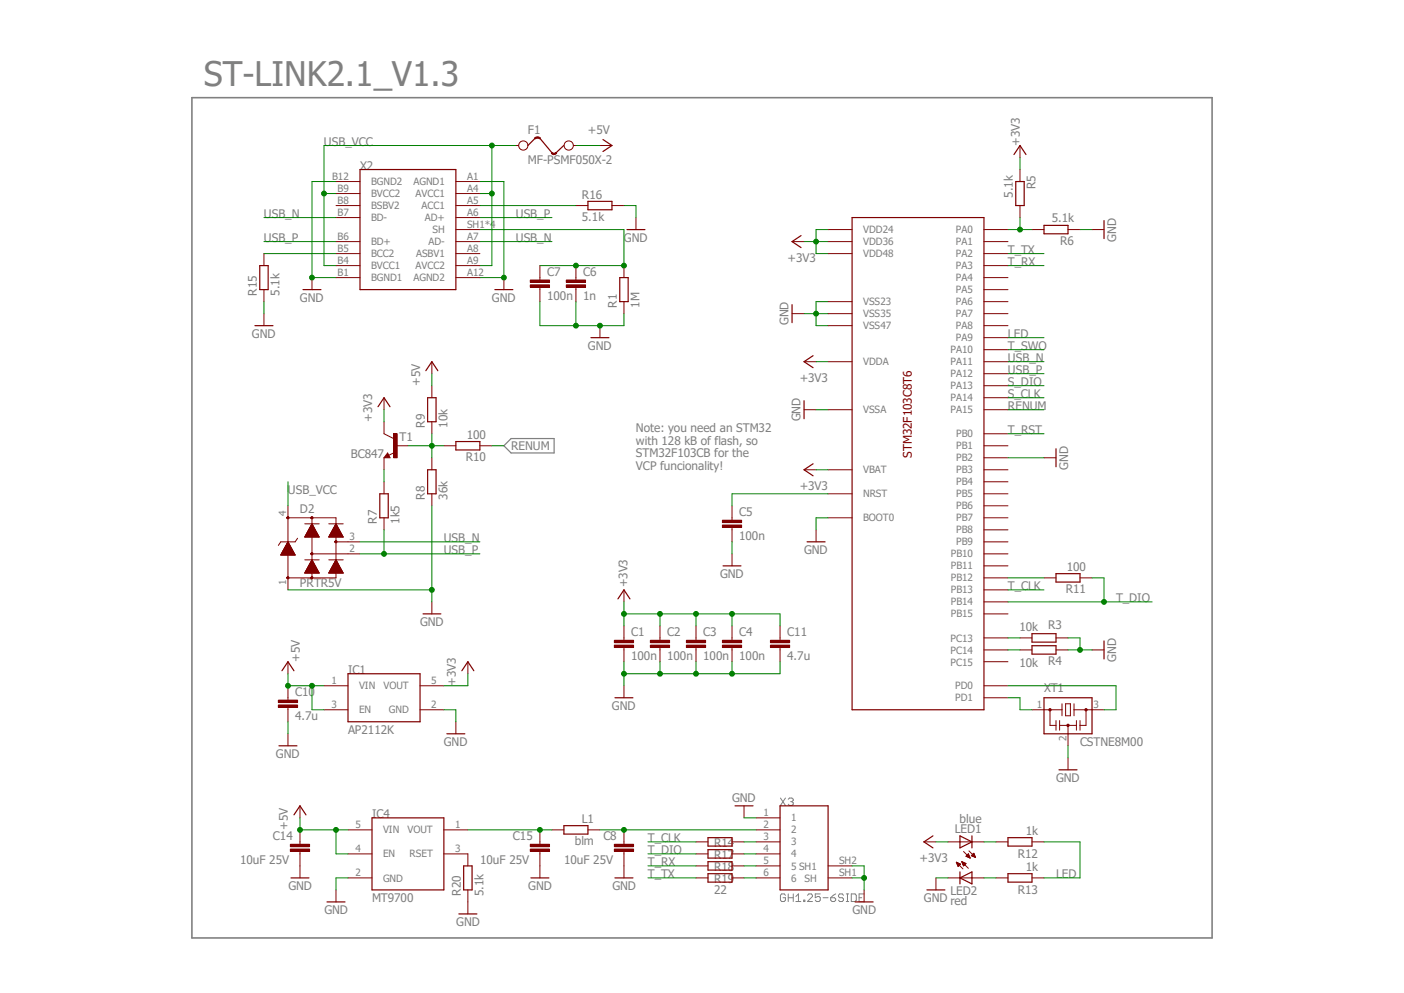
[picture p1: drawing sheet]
<svg xmlns="http://www.w3.org/2000/svg" width="297mm" height="210mm" viewBox="0 0 297 210" stroke-linecap="round" stroke-linejoin="round" font-family="sans-serif">
<path d="M40.6 20.7h215.8v177.7h-215.8z" fill="none" stroke="#808080" stroke-width=".34"/>
<g fill="none" stroke="#808080" stroke-width=".21">
<path d="M165.1 168.8l1.1 1.5M166.2 168.8l-1.1 1.5M166.8 169l.2-.2h.5l.3 .2v.3l-.3 .2M167.3 169.5h.2M167.5 169.5l.3 .3v.3l-.3 .2h-.5l-.2-.2M166.2 189.4l-.3-.3h-.5l-.3 .3v1l.3 .3h.5l.3-.3v-.5h-.5M166.8 189.9h1M166.8 189.1v1.6M167.8 189.1v1.6M168.4 190.7h1M168.4 189.6l.5-.5v1.6M170 190.4h.3v.3h-.3z"/>
<path d="M170.8 189.4l.3-.3h.5l.3 .3v.2l-1.1 1.1h1.1M173.5 189.1h-1v.8l.5-.3h.3l.2 .3v.5l-.2 .3h-.6l-.2-.3M174.1 189.9h1.1M175.7 189.9h.8l.3 .2v.3l-.3 .3h-.5l-.3-.3zM176.8 189.1l-1.1 .8M178.4 189.4l-.2-.3h-.6l-.2 .3v.2l.2 .3h.6l.2 .2v.3l-.2 .3h-.6l-.2-.3M179 189.1h.5M179 190.7h.5M179.3 189.1v1.6M180.1 189.1h.8l.2 .3v1l-.2 .3h-.8zM181.7 189.9h.6M182.8 189.1h-1.1v1.6h1.1"/>
</g>
<path d="M106.6 94.3l1.5-1.5h9.1v3h-9.1z" fill="none" stroke="#808080" stroke-width=".25"/>
<g fill="none" stroke="#800000" stroke-width=".21">
<path d="M175.2 48.6h5.1M175.2 51.1h5.1M175.2 53.6h5.1M208.2 48.6h5M208.2 51.1h5M208.2 53.6h5M208.2 56.2h5M208.2 58.7h5M175.2 63.8h5.1M175.2 66.3h5.1M175.2 68.9h5.1M175.2 76.5h5.1"/>
<path d="M208.2 61.3h5M208.2 63.8h5M208.2 66.3h5M208.2 68.9h5M208.2 71.4h5M208.2 74h5M208.2 76.5h5M208.2 79h5M175.2 86.7h5.1M175.2 99.4h5.1M208.2 81.6h5M208.2 84.1h5"/>
<path d="M208.2 86.7h5M208.2 91.7h5M208.2 94.3h5M208.2 96.8h5M208.2 99.4h5M175.2 104.4h5.1M175.2 109.5h5.1M208.2 101.9h5M208.2 104.4h5M208.2 107h5M208.2 109.5h5M208.2 112.1h5"/>
<path d="M208.2 114.6h5M208.2 117.1h5M208.2 119.7h5M132 134.9v.5M132 136.9v.6M208.2 122.2h5M208.2 124.8h5M208.2 127.3h5M208.2 129.8h5M208.2 134.9h5M208.2 137.5h5M208.2 140h5"/>
<path d="M208.2 145h5M208.2 147.6h5"/>
</g>
<path d="M180.3 46h27.9v104.1h-27.9z" fill="none" stroke="#800000" stroke-width=".25"/>
<path d="M130 136.4h4v.5h-4z" fill-rule="evenodd" fill="#800000"/>
<path d="M130 136.4h4v.5h-4z" fill="none" stroke="#800000" stroke-width=".21"/>
<path d="M130 135.4h4v.5h-4z" fill-rule="evenodd" fill="#800000"/>
<path d="M167.6 51.1h2.5M167.6 66.3h2.5M170.1 76.5h2.5M170.1 86.7h2.5M170.1 99.4h2.5M130 135.4h4v.5h-4zM132 132.4v2.5M132 137.5v2.5M139.6 134.9v.5M139.6 136.9v.6" fill="none" stroke="#800000" stroke-width=".21"/>
<path d="M169.5 49.8l-1.9 1.3 1.9 1.3M167.6 64.4v3.8M172 75.2l-1.9 1.3 1.9 1.3M170.1 84.8v3.8M172 98.1l-1.9 1.3 1.9 1.2" fill="none" stroke="#800000" stroke-width=".25"/>
<path d="M137.6 136.4h4v.5h-4z" fill-rule="evenodd" fill="#800000"/>
<path d="M137.6 136.4h4v.5h-4z" fill="none" stroke="#800000" stroke-width=".21"/>
<path d="M137.6 135.4h4v.5h-4z" fill-rule="evenodd" fill="#800000"/>
<path d="M137.6 135.4h4v.5h-4zM139.6 132.4v2.5M139.6 137.5v2.5M147.2 134.9v.5M147.2 136.9v.6" fill="none" stroke="#800000" stroke-width=".21"/>
<path d="M145.2 136.4h4.1v.5h-4.1z" fill-rule="evenodd" fill="#800000"/>
<path d="M145.2 136.4h4.1v.5h-4.1z" fill="none" stroke="#800000" stroke-width=".21"/>
<path d="M145.2 135.4h4.1v.5h-4.1z" fill-rule="evenodd" fill="#800000"/>
<path d="M145.2 135.4h4.1v.5h-4.1zM147.2 132.4v2.5M147.2 137.5v2.5M154.9 134.9v.5M154.9 136.9v.6" fill="none" stroke="#800000" stroke-width=".21"/>
<path d="M152.8 136.4h4.1v.5h-4.1z" fill-rule="evenodd" fill="#800000"/>
<path d="M152.8 136.4h4.1v.5h-4.1z" fill="none" stroke="#800000" stroke-width=".21"/>
<path d="M152.8 135.4h4.1v.5h-4.1z" fill-rule="evenodd" fill="#800000"/>
<path d="M220.9 96.8h2.5M154.9 109.5v.5M154.9 111.5v.6M172.6 112.1v2.5M132 124.8v2.5M152.8 135.4h4.1v.5h-4.1zM154.9 132.4v2.5M154.9 137.5v2.5M132 145v2.6" fill="none" stroke="#800000" stroke-width=".21"/>
<path d="M223.4 94.9v3.8M170.7 114.6h3.8M130.7 126.7l1.3-1.9 1.3 1.9M130.1 147.6h3.8" fill="none" stroke="#800000" stroke-width=".25"/>
<path d="M152.8 111h4.1v.5h-4.1z" fill-rule="evenodd" fill="#800000"/>
<path d="M152.8 111h4.1v.5h-4.1z" fill="none" stroke="#800000" stroke-width=".21"/>
<path d="M152.8 110h4.1v.5h-4.1z" fill-rule="evenodd" fill="#800000"/>
<g fill="none" stroke="#800000" stroke-width=".21">
<path d="M126.9 30.8h2.6M215.8 35.9v2.5M215.8 43.5v2.5M218.3 48.6h2.6M225.9 48.6h2.6M231 48.6h2.6M81.2 91.7l2.1 1.1M82 95.8l.5 1h-1.3zM83.4 95.7l-1.2 .6M152.8 110h4.1v.5h-4.1zM154.9 107v2.5M154.9 112.1v2.5"/>
<path d="M154.9 117.1v2.6M215.8 134.9h2.5M215.8 137.5h2.5M223.4 134.9h2.5M223.4 137.5h2.5M231 137.5h2.6"/>
</g>
<path d="M127.6 29.5l1.9 1.3-1.9 1.2M214.9 38.4h1.8v5.1h-1.8zM220.9 47.7h5v1.7h-5zM233.6 46.7v3.8M82 96.3l-.1 .3h.4l-.3-.5-.5 .6h.8M153 119.7h3.8M218.3 134h5.1v1.8h-5.1zM218.3 136.6h5.1v1.7h-5.1zM233.6 135.6v3.8" fill="none" stroke="#800000" stroke-width=".25"/>
<path d="M83.3 91.7h.7v5.1h-.7z" fill-rule="evenodd" fill="#800000"/>
<g fill="none" stroke="#800000" stroke-width=".21">
<path d="M91.4 76.5v2.5M81.2 84.1v2.6M81.2 89.2v2.5M81.2 96.8v2.6M83.3 91.7h.7v5.1h-.7zM83.8 94.3h2.5M91.4 81.6v2.5M91.4 89.2v2.5M91.4 96.8v2.6M93.9 94.3h2.5M101.5 94.3h2.6M81.2 101.9v2.5"/>
<path d="M81.2 109.5v2.6M91.4 104.4v2.6M91.4 127.3v2.5"/>
</g>
<path d="M113.2 29.3l-1.5 1.5M114.2 29.3l2.6 3M119.3 30.8l-1.7 1.5M90.1 78.4l1.3-1.9 1.2 1.9M80 86l1.2-1.9 1.3 1.9M90.5 99.4h1.7v5h-1.7zM90.5 84.1h1.7v5.1h-1.7zM96.4 93.4h5.1v1.8h-5.1zM80.3 104.4h1.8v5.1h-1.8zM89.5 129.8h3.8" fill="none" stroke="#800000" stroke-width=".25"/>
<path d="M113.1 29.2l.6-.2v.2l-.5 .2z" fill-rule="evenodd" fill="#800000"/>
<path d="M113.1 29.2l.6-.2v.2l-.5 .2z" fill="none" stroke="#800000" stroke-width=".21"/>
<path d="M113.7 29l.6 .2-.1 .2-.5-.2z" fill-rule="evenodd" fill="#800000"/>
<path d="M113.7 29l.6 .2-.1 .2-.5-.2z" fill="none" stroke="#800000" stroke-width=".21"/>
<path d="M117.2 32.4l.4-.2 .2 .1-.5 .4h-.1z" fill-rule="evenodd" fill="#800000"/>
<path d="M117.2 32.4l.4-.2 .2 .1-.5 .4h-.1z" fill="none" stroke="#800000" stroke-width=".21"/>
<path d="M116.6 32.3h.2l.4 .1v.3l-.3-.1z" fill-rule="evenodd" fill="#800000"/>
<g fill="none" stroke="#800000" stroke-width=".21">
<path d="M109.1 30.8h.6M116.6 32.3h.2l.4 .1v.3l-.3-.1zM121.3 30.8h.5M215.8 30.8v2.5M220.9 122.2h2.5M228.5 122.2h2.5M195.5 178.1h2.5M210.7 178.1h2.5M218.3 178.1h2.6M198 185.7v2.5M210.7 185.7h2.5M218.3 185.7h2.6"/>
<circle cx="110.7" cy="30.8" r=".98"/>
<circle cx="120.3" cy="30.8" r=".98"/>
</g>
<path d="M214.5 32.7l1.3-1.9 1.2 1.9M223.4 121.3h5.1v1.8h-5.1zM197.4 176.8l-1.9 1.3 1.9 1.2M213.2 177.2h5.1v1.7h-5.1zM196.1 188.2h3.8M213.2 184.8h5.1v1.8h-5.1z" fill="none" stroke="#800000" stroke-width=".25"/>
<path d="M65.9 117l.3 .1-.2 .2z" fill-rule="evenodd" fill="#800000"/>
<path d="M65.9 117l.3 .1-.2 .2z" fill="none" stroke="#800000" stroke-width=".21"/>
<path d="M71 114.5l.2 .1-.1 .2z" fill-rule="evenodd" fill="#800000"/>
<path d="M71 114.5l.2 .1-.1 .2z" fill="none" stroke="#800000" stroke-width=".21"/>
<path d="M65.9 122.1l.3 .1-.2 .2z" fill-rule="evenodd" fill="#800000"/>
<path d="M65.9 122.1l.3 .1-.2 .2z" fill="none" stroke="#800000" stroke-width=".21"/>
<path d="M65.9 109.4h.2v.2h-.2l-.1-.1h.2h-.2z" fill-rule="evenodd" fill="#800000"/>
<path d="M65.9 109.4h.2v.2h-.2l-.1-.1h.2h-.2z" fill="none" stroke="#800000" stroke-width=".21"/>
<path d="M65.8 122h.4v.4h-.4l-.1-.2 .4-.1v.2h-.2l-.2-.1z" fill-rule="evenodd" fill="#800000"/>
<path d="M65.8 122h.4v.4h-.4l-.1-.2 .4-.1v.2h-.2l-.2-.1z" fill="none" stroke="#800000" stroke-width=".21"/>
<path d="M70.9 114.4h.3v.4h-.3l-.1-.2 .4-.1v.2h-.2l-.2-.1z" fill-rule="evenodd" fill="#800000"/>
<path d="M70.9 114.4h.3v.4h-.3l-.1-.2 .4-.1v.2h-.2l-.2-.1z" fill="none" stroke="#800000" stroke-width=".21"/>
<path d="M65.8 117h.4v.3h-.4l-.1-.2h.4v.1h-.2l-.2-.1z" fill-rule="evenodd" fill="#800000"/>
<path d="M65.8 117h.4v.3h-.4l-.1-.2h.4v.1h-.2l-.2-.1z" fill="none" stroke="#800000" stroke-width=".21"/>
<path d="M65.8 109.3h.4v.4h-.4l-.1-.2 .4-.1v.2h-.2l-.2-.1z" fill-rule="evenodd" fill="#800000"/>
<path d="M65.8 109.3h.4v.4h-.4l-.1-.2 .4-.1v.2h-.2l-.2-.1z" fill="none" stroke="#800000" stroke-width=".21"/>
<path d="M60.7 122h.4v.4h-.4v-.2l.3-.1v.2h-.2l-.1-.1z" fill-rule="evenodd" fill="#800000"/>
<path d="M60.7 122h.4v.4h-.4v-.2l.3-.1v.2h-.2l-.1-.1z" fill="none" stroke="#800000" stroke-width=".21"/>
<path d="M60.7 109.3h.4v.4h-.4v-.2l.3-.1v.2h-.2l-.1-.1z" fill-rule="evenodd" fill="#800000"/>
<path d="M60.7 109.3h.4v.4h-.4v-.2l.3-.1v.2h-.2l-.1-.1z" fill="none" stroke="#800000" stroke-width=".21"/>
<path d="M60.8 109.4h.2v.2h-.2l-.1-.1h.3h-.3z" fill-rule="evenodd" fill="#800000"/>
<path d="M60.8 109.4h.2v.2h-.2l-.1-.1h.3h-.3z" fill="none" stroke="#800000" stroke-width=".21"/>
<path d="M60.8 122.1h.2v.2h-.2l.2-.1h-.3z" fill-rule="evenodd" fill="#800000"/>
<g fill="none" stroke="#800000" stroke-width=".21">
<path d="M59.4 117.3h3M59.5 117.2h2.8M59.5 117.1h2.8M59.6 117.1h2.7M59.6 117h2.6M59.6 116.9h2.6M59.6 116.9h2.5M59.7 116.8h2.4M59.8 116.7h2.3M59.8 116.6h2.2M59.8 116.5h2.2M59.9 116.5h2"/>
<path d="M59.9 116.4h2M60 116.3h1.8M60 116.2h1.8M60.1 116h1.6M60.2 116h1.5M60.2 115.9h1.4M60.2 115.8h1.4M60.3 115.7h1.2M60.4 115.6h1.1M60.4 115.5h1M60.5 115.4h.8M60.5 115.3h.8"/>
<path d="M60.6 115.2h.7M60.6 115.1h.6M60.7 115h.4M60.7 114.9h.4M60.8 114.8h.2M60.8 114.7h.2M60.9 114.6h.1M60.9 107v17.8M60.9 109.5h10.2v12.7h-10.2M60.9 114.6l1.5 2.8h-3zM62.9 113.8l-.5 .8h-3l-.5 .8M64.5 110.8h3"/>
<path d="M64.5 118.4h3M64.5 113.5h3M64.5 113.5h2.9M64.6 113.4h2.8M64.6 113.3h2.8M64.6 113.2h2.8M64.7 113.2h2.6M64.7 113.1h2.6M64.7 113.1h2.5M64.8 113h2.4M64.9 112.9h2.2M64.9 112.8h2.2"/>
<path d="M64.9 112.7h2.2M64.9 112.7h2.1M65 112.6h2M65.1 112.5h1.8M65.1 112.4h1.8M65.1 112.4h1.7M65.1 120h1.7M65.2 112.2h1.6M65.2 119.8h1.6M65.3 112.1h1.4M65.3 119.7h1.4M65.3 112h1.3"/>
<path d="M65.3 119.6h1.3M65.4 111.9h1.2M65.4 119.5h1.2M65.4 111.8h1.2M65.4 111.8h1.1M65.4 119.4h1.1M65.5 111.7h1M65.5 119.3h1M65.5 111.6h.9M65.5 119.2h.9M65.6 111.5h.8M65.6 119.2h.8"/>
<path d="M65.6 119.1h.8M65.7 111.4h.6M65.7 111.3h.6M65.7 119h.6M65.7 118.9h.6M65.7 111.2h.5M65.7 118.8h.5M65.8 111.2h.4M65.8 118.8h.4M65.8 111.1h.4M65.8 118.7h.4M65.9 111h.2"/>
<path d="M65.9 118.6h.2M65.9 110.9h.1M65.9 118.5h.1M66 110.8h.1M66 118.4h.1M66 117.1h10.2M66 109.5v12.7M66 110.8l1.5 2.8h-3zM66 118.4l1.5 2.8h-3zM69.6 110.8h3M69.6 118.4h3M69.6 113.5h3"/>
<path d="M69.6 113.5h2.9M69.6 113.4h2.9M69.7 113.3h2.7M69.7 113.2h2.7M69.8 113.2h2.6M69.8 113.1h2.5M69.8 113h2.5M69.9 112.9h2.3M70 112.8h2.2M70 112.7h2.1M70.1 112.6h2M70.1 112.5h1.9"/>
<path d="M70.1 112.4h1.9M70.2 112.4h1.7M70.2 120h1.7M70.3 112.2h1.5M70.3 119.8h1.5M70.4 112.1h1.4M70.4 119.7h1.4M70.4 112h1.3M70.4 119.6h1.3M70.4 111.9h1.3M70.4 119.5h1.3M70.5 111.8h1.2"/>
<path d="M70.5 119.5h1.2M70.5 111.8h1.1M70.5 111.7h1.1M70.5 119.4h1.1M70.5 119.3h1.1M70.6 111.6h.9M70.6 119.2h.9M70.7 111.5h.8M70.7 119.2h.8M70.7 119.1h.8M70.7 111.4h.7M70.7 111.3h.7"/>
<path d="M70.7 119h.7M70.8 111.3h.5M70.8 118.9h.5M70.8 111.2h.5M70.8 118.8h.5M70.9 111.2h.4M70.9 118.8h.4M70.9 111l.3 .1M70.9 118.7h.3M71 111h.2M71 118.6h.2M71 110.9h.1"/>
<path d="M71 118.5h.1M71 110.8h.1M71 118.4h.1M71.1 114.6h5.1M71.1 110.8l1.5 2.8h-3zM71.1 118.4l1.5 2.8h-3zM60.8 122.1h.2v.2h-.2l.2-.1h-.3zM64.5 121.1h3M64.5 121.1h2.9M64.6 121h2.8M64.6 120.9h2.8M64.7 120.7h2.6"/>
<path d="M64.7 120.7h2.5M64.8 120.6h2.4M64.9 120.5h2.2M64.9 120.4h2.2M64.9 120.3h2.1M65 120.2h2M65.1 120.1h1.8M69.6 121.1h3M69.6 121.1h2.9M69.6 121h2.9M69.7 120.9h2.7M69.8 120.7h2.5"/>
<path d="M69.8 120.6h2.5M69.9 120.5h2.3M70 120.4h2.2M70 120.4h2.1M70 120.3h2.1M70.1 120.2h2M70.1 120.1h1.9"/>
</g>
<circle cx="222.1" cy="150.1" r=".25" fill="#800000"/>
<circle cx="222.1" cy="150.1" r=".25" fill="none" stroke="#800000" stroke-width=".21"/>
<circle cx="229.7" cy="150.1" r=".25" fill="#800000"/>
<circle cx="229.7" cy="150.1" r=".25" fill="none" stroke="#800000" stroke-width=".21"/>
<circle cx="225.9" cy="153.4" r=".25" fill="#800000"/>
<g fill="none" stroke="#800000" stroke-width=".21">
<path d="M121.8 58.7v.5M121.8 60.7v.6M218.3 150.1h6.4M222.1 150.1v3.3h1.3M223.4 152.4v2M224.2 153.4h3.5M224.2 152.4v2M224.7 148.8v2.6M225.4 148.8h1v2.6h-1zM225.9 153.4v4.3M227.2 150.1h6.4M227.2 148.8v2.6"/>
<path d="M227.7 152.4v2M228.5 152.4v2M229.7 150.1v3.3h-1.2M200.5 178.1h7.7M205 180l1.4 1.4M225.9 160.3v2.5M200.5 185.7h7.7M202.3 182.4l1.4 1.4M202.3 182.4h.1M202.3 182.4l.9 .4-.5 .5zM202.4 182.5h.2M202.4 182.5h.3"/>
<path d="M202.4 182.7h.5M202.5 182.8h.7M202.6 182.9h.5M202.6 183h.4M202.6 183.1h.3M202.6 183.2h.2M203.5 182.2l1.4 1.4M203.5 182.2l.8 .4-.5 .5zM203.5 182.3h.1M203.5 182.4h.3M203.6 182.5h.6M203.6 182.5h.4"/>
<path d="M203.6 182.7h.7M203.7 182.8h.6M203.7 182.8h.5M203.8 182.9h.3M203.8 183h.2M203.8 180.1l1.4 1.4M203.8 183.1h.1M204.4 181.1h.7M204.5 181h.5M204.6 180.9h.4M204.6 181.2h.5M204.7 180.8h.2"/>
<path d="M204.8 180.7h.1M204.9 180.6l-.6 .5 .9 .4M204.9 180.6l.3 .9M204.9 181.3h.3M204.9 180.6h.1M205.1 181.4h.1M205.5 181l.5-.5 .4 .9zM205.5 181h.7M205.6 180.9h.6M205.7 181.1h.5M205.7 180.8h.4M205.8 180.7h.3"/>
<path d="M205.9 181.1h.4M205.9 180.6h.2M206 180.5h.1M206.1 181.2h.2M206.3 181.3h.1"/>
<circle cx="225.9" cy="153.4" r=".25"/>
</g>
<path d="M220.9 147.6h10.1v7.6h-10.1zM203.1 176.8l2.5 1.3-2.5 1.2zM205.6 176.8v2.5M224 162.8h3.8M203.1 185.7l2.5-1.3v2.5zM203.1 184.4v2.5" fill="none" stroke="#800000" stroke-width=".25"/>
<path d="M119.8 60.2h4.1v.5h-4.1z" fill-rule="evenodd" fill="#800000"/>
<path d="M119.8 60.2h4.1v.5h-4.1z" fill="none" stroke="#800000" stroke-width=".21"/>
<path d="M119.8 59.2h4.1v.5h-4.1z" fill-rule="evenodd" fill="#800000"/>
<g fill="none" stroke="#800000" stroke-width=".21">
<path d="M71.1 38.4h5.1M96.4 38.4h5.1M55.8 53.6v2.6M66 58.7v2.6M71.1 46h5.1M71.1 43.5h5.1M71.1 40.9h5.1M71.1 51.1h5.1M71.1 53.6h5.1M71.1 56.2h5.1M71.1 58.7h5.1M96.4 46h5.1"/>
<path d="M96.4 43.5h5.1M96.4 40.9h5.1M96.4 51.1h5.1M96.4 53.6h5.1M96.4 56.2h5.1M96.4 58.7h5.1M96.4 48.6h5.1M106.6 58.7v2.6M119.8 59.2h4.1v.5h-4.1zM121.8 56.2v2.5M121.8 43.5h2.6M129.5 43.5h2.5"/>
<path d="M132 56.2v2.5M134.5 46v2.6M55.8 61.3v2.5M55.8 66.3v2.6M121.8 61.3v2.5M126.9 68.9v2.5M132 63.8v2.5M63.5 170.4v2.6M116.8 175.5h2.5M124.4 175.5h2.5M132 178.1v.5M132 180.1v.5"/>
<path d="M182.8 188.2v2.6"/>
</g>
<path d="M76.2 35.9h20.2v25.4h-20.2zM54.9 56.2h1.8v5.1h-1.8zM124.4 42.6h5.1v1.8h-5.1zM131.1 58.7h1.8v5.1h-1.8zM132.6 48.6h3.8M53.9 68.9h3.8M64.1 61.3h3.8M104.7 61.3h3.8M125 71.4h3.8M62.2 172.3l1.3-1.9 1.2 1.9M119.3 174.6h5.1v1.8h-5.1zM180.9 190.8h3.8" fill="none" stroke="#800000" stroke-width=".25"/>
<path d="M130 179.6h4v.5h-4z" fill-rule="evenodd" fill="#800000"/>
<path d="M130 179.6h4v.5h-4z" fill="none" stroke="#800000" stroke-width=".21"/>
<path d="M130 178.6h4v.5h-4z" fill-rule="evenodd" fill="#800000"/>
<path d="M60.9 147.6v.5M60.9 149.6v.5M68.5 145h5.1M68.5 150.1h5.1M88.9 145h5M88.9 150.1h5M96.4 152.7v2.5M130 178.6h4v.5h-4zM132 175.5v2.6M132 180.6v2.5" fill="none" stroke="#800000" stroke-width=".21"/>
<path d="M73.6 142.5h15.3v10.2h-15.3zM94.5 155.2h3.8" fill="none" stroke="#800000" stroke-width=".25"/>
<path d="M58.9 149.1h4v.5h-4z" fill-rule="evenodd" fill="#800000"/>
<path d="M58.9 149.1h4v.5h-4z" fill="none" stroke="#800000" stroke-width=".21"/>
<path d="M58.9 148.1h4v.5h-4z" fill-rule="evenodd" fill="#800000"/>
<g fill="none" stroke="#800000" stroke-width=".21">
<path d="M60.9 140v2.5M99 140v2.5M165 134.9v.5M165 136.9v.6M58.9 148.1h4v.5h-4zM60.9 145v2.6M60.9 150.1v2.6M60.9 155.2v2.5M157.4 170.4v2.6M159.9 178.1h5.1M159.9 175.5h5.1M159.9 173h5.1"/>
<path d="M132 183.1v2.6M159.9 180.6h5.1M159.9 183.1h5.1M159.9 185.7h5.1M175.2 183.1h5.1M175.2 185.7h5.1"/>
</g>
<path d="M59 157.7h3.8M59.6 141.9l1.3-1.9 1.3 1.9M97.7 141.9l1.3-1.9 1.2 1.9M155.5 170.4h3.8M165 170.4h10.2v17.8h-10.2zM130.1 185.7h3.8" fill="none" stroke="#800000" stroke-width=".25"/>
<path d="M163 136.4h4v.5h-4z" fill-rule="evenodd" fill="#800000"/>
<path d="M163 136.4h4v.5h-4z" fill="none" stroke="#800000" stroke-width=".21"/>
<path d="M163 135.4h4v.5h-4z" fill-rule="evenodd" fill="#800000"/>
<g fill="none" stroke="#800000" stroke-width=".21">
<path d="M163 135.4h4v.5h-4zM165 132.4v2.5M165 137.5v2.5M63.5 178.1v.5M73.6 175.5h5.1M93.9 175.5h5.1M147.2 178.1h2.6M154.9 178.1h2.5M63.5 180.1v.5M73.6 180.6h5.1M73.6 185.7h5.1M93.9 180.6h5.1"/>
<path d="M147.2 180.6h2.6M147.2 183.1h2.6M147.2 185.7h2.6M154.9 180.6h2.5M154.9 183.1h2.5M154.9 185.7h2.5"/>
</g>
<path d="M78.7 173h15.2v15.2h-15.2zM149.8 177.2h5.1v1.7h-5.1zM149.8 179.7h5.1v1.8h-5.1zM149.8 182.2h5.1v1.8h-5.1zM149.8 184.8h5.1v1.8h-5.1z" fill="none" stroke="#800000" stroke-width=".25"/>
<path d="M61.4 179.6h4.1v.5h-4.1z" fill-rule="evenodd" fill="#800000"/>
<path d="M61.4 179.6h4.1v.5h-4.1z" fill="none" stroke="#800000" stroke-width=".21"/>
<path d="M61.4 178.6h4.1v.5h-4.1z" fill-rule="evenodd" fill="#800000"/>
<path d="M61.4 178.6h4.1v.5h-4.1zM63.5 175.5v2.6M114.2 178.1v.5M63.5 180.6v2.5M114.2 180.1v.5" fill="none" stroke="#800000" stroke-width=".21"/>
<path d="M112.2 179.6h4v.5h-4z" fill-rule="evenodd" fill="#800000"/>
<path d="M112.2 179.6h4v.5h-4z" fill="none" stroke="#800000" stroke-width=".21"/>
<path d="M112.2 178.6h4v.5h-4z" fill-rule="evenodd" fill="#800000"/>
<path d="M114.2 58.7v.5M114.2 60.7v.6M112.2 178.6h4v.5h-4zM114.2 175.5v2.6M63.5 183.1v2.6M71.1 188.2v2.6M99 180.6v2.5M99 188.2v5.1M114.2 180.6v5.1" fill="none" stroke="#800000" stroke-width=".21"/>
<path d="M61.6 185.7h3.8M69.2 190.8h3.8M97.1 193.3h3.8M98.1 183.1h1.8v5.1h-1.8zM112.3 185.7h3.8" fill="none" stroke="#800000" stroke-width=".25"/>
<path d="M112.2 60.2h4v.5h-4z" fill-rule="evenodd" fill="#800000"/>
<path d="M112.2 60.2h4v.5h-4z" fill="none" stroke="#800000" stroke-width=".21"/>
<path d="M112.2 59.2h4v.5h-4z" fill-rule="evenodd" fill="#800000"/>
<path d="M112.2 59.2h4v.5h-4zM114.2 56.2v2.5M114.2 61.3v2.5" fill="none" stroke="#800000" stroke-width=".21"/>
<path d="M172.6 48.6v5h2.6M172.6 51.1h2.6" fill="none" stroke="#008000" stroke-width=".21"/>
<circle cx="172.6" cy="51.1" r=".51" fill="#008000"/>
<g fill="none" stroke="#008000" stroke-width=".21">
<path d="M170.1 51.1h2.5M172.6 48.6h2.6M172.6 76.5h2.6M172.6 99.4h2.6M139.6 129.8h15.3v2.6M147.2 129.8v2.6"/>
<circle cx="172.6" cy="51.1" r=".51"/>
</g>
<circle cx="147.2" cy="129.8" r=".51" fill="#008000"/>
<g fill="none" stroke="#008000" stroke-width=".21">
<path d="M132 129.8h7.6v2.6"/>
<circle cx="147.2" cy="129.8" r=".51"/>
</g>
<circle cx="139.6" cy="129.8" r=".51" fill="#008000"/>
<g fill="none" stroke="#008000" stroke-width=".21">
<path d="M132 127.3v5.1"/>
<circle cx="139.6" cy="129.8" r=".51"/>
</g>
<circle cx="132" cy="129.8" r=".51" fill="#008000"/>
<g fill="none" stroke="#008000" stroke-width=".21">
<path d="M154.9 129.8h10.1v2.6"/>
<circle cx="132" cy="129.8" r=".51"/>
</g>
<circle cx="154.9" cy="129.8" r=".51" fill="#008000"/>
<g fill="none" stroke="#008000" stroke-width=".21">
<path d="M215.8 33.3v2.6M172.6 66.3h2.6M175.2 63.8h-2.6v5.1h2.6M81.2 86.7v2.5M99 142.5v2.5h-5.1M198 178.1h2.5"/>
<circle cx="154.9" cy="129.8" r=".51"/>
</g>
<circle cx="172.6" cy="66.3" r=".51" fill="#008000"/>
<g fill="none" stroke="#008000" stroke-width=".21">
<path d="M170.1 66.3h2.5M172.6 86.7h2.6M132 140v2.5h15.2M139.6 140v2.5"/>
<circle cx="172.6" cy="66.3" r=".51"/>
</g>
<circle cx="139.6" cy="142.5" r=".51" fill="#008000"/>
<g fill="none" stroke="#008000" stroke-width=".21">
<path d="M147.2 140v2.5h7.7"/>
<circle cx="139.6" cy="142.5" r=".51"/>
</g>
<circle cx="147.2" cy="142.5" r=".51" fill="#008000"/>
<g fill="none" stroke="#008000" stroke-width=".21">
<path d="M154.9 140v2.5M132 142.5v2.5"/>
<circle cx="147.2" cy="142.5" r=".51"/>
</g>
<circle cx="132" cy="142.5" r=".51" fill="#008000"/>
<g fill="none" stroke="#008000" stroke-width=".21">
<path d="M165 140v2.5h-10.1"/>
<circle cx="132" cy="142.5" r=".51"/>
</g>
<circle cx="154.9" cy="142.5" r=".51" fill="#008000"/>
<g fill="none" stroke="#008000" stroke-width=".21">
<path d="M213.2 96.8h7.7M154.9 114.6v2.5M225.9 134.9h2.6v2.6M225.9 137.5h5.1"/>
<circle cx="154.9" cy="142.5" r=".51"/>
</g>
<circle cx="228.5" cy="137.5" r=".51" fill="#008000"/>
<g fill="none" stroke="#008000" stroke-width=".21">
<path d="M228.5 48.6h2.5M91.4 107v20.3M60.9 124.8h30.5"/>
<circle cx="228.5" cy="137.5" r=".51"/>
</g>
<circle cx="91.4" cy="124.8" r=".51" fill="#008000"/>
<g fill="none" stroke="#008000" stroke-width=".21">
<path d="M121.8 63.8v5.1h10.2v-2.6M175.2 109.5h-2.6v2.6M225.9 157.7v2.6M198 185.7h2.5"/>
<circle cx="91.4" cy="124.8" r=".51"/>
</g>
<circle cx="126.9" cy="68.9" r=".51" fill="#008000"/>
<g fill="none" stroke="#008000" stroke-width=".21">
<path d="M114.2 63.8v5.1h7.6"/>
<circle cx="126.9" cy="68.9" r=".51"/>
</g>
<circle cx="121.8" cy="68.9" r=".51" fill="#008000"/>
<g fill="none" stroke="#008000" stroke-width=".21">
<path d="M180.3 185.7h2.5M180.3 183.1h2.5v5.1"/>
<circle cx="121.8" cy="68.9" r=".51"/>
</g>
<circle cx="182.8" cy="185.7" r=".51" fill="#008000"/>
<g fill="none" stroke="#008000" stroke-width=".21">
<path d="M71.1 38.4h-5.1v20.3h5.1M132 43.5h2.5v2.5M55.8 63.8v2.5"/>
<circle cx="182.8" cy="185.7" r=".51"/>
</g>
<circle cx="66" cy="58.7" r=".51" fill="#008000"/>
<g fill="none" stroke="#008000" stroke-width=".21">
<path d="M101.5 38.4h5.1v20.3h-5.1"/>
<circle cx="66" cy="58.7" r=".51"/>
</g>
<circle cx="106.6" cy="58.7" r=".51" fill="#008000"/>
<g fill="none" stroke="#008000" stroke-width=".21">
<path d="M55.8 46h15.3M101.5 51.1h15.3M213.2 74h7.7M213.2 71.4h7.7M213.2 76.5h7.7M213.2 79h7.7M213.2 91.7h7.7M76.2 114.6h25.3M76.2 117.1h25.3M81.2 112.1v5M60.9 152.7v2.5M93.9 150.1h2.5v2.6"/>
<path d="M157.4 173h2.5M220.9 178.1h7.6v7.6h-7.6M73.6 185.7h-2.5v2.5"/>
<circle cx="106.6" cy="58.7" r=".51"/>
</g>
<circle cx="81.2" cy="117.1" r=".51" fill="#008000"/>
<g fill="none" stroke="#008000" stroke-width=".21">
<path d="M55.8 51.1h15.3M101.5 46h15.3M213.2 48.6h5.1M215.8 46v2.6M104.1 94.3h2.5M213.2 86.7h7.7M213.2 137.5h2.6M213.2 134.9h2.6"/>
<circle cx="81.2" cy="117.1" r=".51"/>
</g>
<circle cx="215.8" cy="48.6" r=".51" fill="#008000"/>
<g fill="none" stroke="#008000" stroke-width=".21">
<path d="M121.8 30.8h5.1M91.4 79v2.6M60.9 145h7.6M66 145v5.1h2.5"/>
<circle cx="215.8" cy="48.6" r=".51"/>
</g>
<circle cx="66" cy="145" r=".51" fill="#008000"/>
<g fill="none" stroke="#008000" stroke-width=".21">
<path d="M60.9 142.5v2.5"/>
<circle cx="66" cy="145" r=".51"/>
</g>
<circle cx="60.9" cy="145" r=".51" fill="#008000"/>
<g fill="none" stroke="#008000" stroke-width=".21">
<path d="M63.5 173v2.5h10.1"/>
<circle cx="60.9" cy="145" r=".51"/>
</g>
<circle cx="63.5" cy="175.5" r=".51" fill="#008000"/>
<g fill="none" stroke="#008000" stroke-width=".21">
<path d="M71.1 175.5v5.1h2.5"/>
<circle cx="63.5" cy="175.5" r=".51"/>
</g>
<circle cx="71.1" cy="175.5" r=".51" fill="#008000"/>
<g fill="none" stroke="#008000" stroke-width=".21">
<path d="M213.2 124.8h7.7M213.2 127.3h30.5M231 122.2h2.6v5.1M137.1 178.1h10.1"/>
<circle cx="71.1" cy="175.5" r=".51"/>
</g>
<circle cx="233.5" cy="127.3" r=".51" fill="#008000"/>
<g fill="none" stroke="#008000" stroke-width=".21">
<path d="M213.2 53.6h7.7M213.2 56.2h7.7M81.2 99.4v2.5M86.3 94.3h5.1M91.4 91.7v5.1M137.1 180.6h10.1M137.1 185.7h10.1M137.1 183.1h10.1"/>
<circle cx="233.5" cy="127.3" r=".51"/>
</g>
<circle cx="91.4" cy="94.3" r=".51" fill="#008000"/>
<g fill="none" stroke="#008000" stroke-width=".21">
<path d="M104.1 30.8v25.4h-2.6M101.5 40.9h2.6M91.4 94.3h2.5"/>
<circle cx="91.4" cy="94.3" r=".51"/>
</g>
<circle cx="104.1" cy="40.9" r=".51" fill="#008000"/>
<g fill="none" stroke="#008000" stroke-width=".21">
<path d="M68.5 30.8v25.4h2.6M68.5 40.9h2.6"/>
<circle cx="104.1" cy="40.9" r=".51"/>
</g>
<circle cx="68.5" cy="40.9" r=".51" fill="#008000"/>
<g fill="none" stroke="#008000" stroke-width=".21">
<path d="M68.5 30.8h40.6"/>
<circle cx="68.5" cy="40.9" r=".51"/>
</g>
<circle cx="104.1" cy="30.8" r=".51" fill="#008000"/>
<g fill="none" stroke="#008000" stroke-width=".21">
<path d="M121.8 56.2h10.2M213.2 81.6h7.7M213.2 84.1h7.7M60.9 101.9v5.1M175.2 104.4h-20.3v2.6M213.2 122.2h7.7M213.2 147.6h2.6v2.5h2.5M213.2 145h22.9v5.1h-2.5M208.2 178.1h2.5M208.2 185.7h2.5"/>
<circle cx="104.1" cy="30.8" r=".51"/>
</g>
<circle cx="132" cy="56.2" r=".51" fill="#008000"/>
<g fill="none" stroke="#008000" stroke-width=".21">
<path d="M101.5 48.6h30.5v7.6M114.2 56.2h7.6"/>
<circle cx="132" cy="56.2" r=".51"/>
</g>
<circle cx="121.8" cy="56.2" r=".51" fill="#008000"/>
<g fill="none" stroke="#008000" stroke-width=".21">
<path d="M126.9 175.5h33"/>
<circle cx="121.8" cy="56.2" r=".51"/>
</g>
<circle cx="132" cy="175.5" r=".51" fill="#008000"/>
<g fill="none" stroke="#008000" stroke-width=".21">
<path d="M55.8 53.6h15.3M101.5 43.5h20.3M99 175.5h17.8M157.4 178.1h2.5M157.4 180.6h2.5M157.4 183.1h2.5M157.4 185.7h2.5"/>
<circle cx="132" cy="175.5" r=".51"/>
</g>
<circle cx="114.2" cy="175.5" r=".51" fill="#008000"/>
<circle cx="114.2" cy="175.5" r=".51" fill="none" stroke="#008000" stroke-width=".21"/>
<text font-size="7.2" fill="#808080" x="43.1" y="18.1">ST-LINK2.1_V1.3</text>
<g font-size="2.5" fill="#808080">
<text x="111.7" y="28.2">F1</text>
<text x="124.4" y="28.2">+5V</text>
<text x="68.5" y="30.8">USB_VCC</text>
<text x="76.2" y="35.9">X2</text>
<text x="111.7" y="34.6">MF-PSMF050X-2</text>
<text x="215.8" y="30.8" transform="rotate(-90 215.8 30.8)">+3V3</text>
<text x="123.1" y="42">R16</text>
<text x="214.3" y="41.8" transform="rotate(-90 214.3 41.8)">5.1k</text>
<text x="219.1" y="40" transform="rotate(-90 219.1 40)">R5</text>
<text x="55.8" y="46">USB_N</text>
<text x="109.1" y="46">USB_P</text>
<text x="123.1" y="46.8">5.1k</text>
<text x="222.5" y="47">5.1k</text>
<text x="55.8" y="51.1">USB_P</text>
<text x="109.1" y="51.1">USB_N</text>
<text x="132" y="51.1">GND</text>
<text x="213.2" y="53.6">T_TX</text>
<text x="224.3" y="51.9">R6</text>
<text x="236.1" y="51.1" transform="rotate(-90 236.1 51.1)">GND</text>
<text x="115.7" y="58.3">C7</text>
<text x="123.4" y="58.3">C6</text>
<text x="166.6" y="55.4">+3V3</text>
<text x="213.2" y="56.2">T_RX</text>
<text x="54.3" y="62.5" transform="rotate(-90 54.3 62.5)">R15</text>
<text x="59.1" y="62.5" transform="rotate(-90 59.1 62.5)">5.1k</text>
<text x="63.5" y="63.8">GND</text>
<text x="104" y="63.8">GND</text>
<text x="115.7" y="63.4">100n</text>
<text x="123.4" y="63.4">1n</text>
<text x="130.5" y="65.1" transform="rotate(-90 130.5 65.1)">R1</text>
<text x="135.3" y="65.1" transform="rotate(-90 135.3 65.1)">1M</text>
<text x="53.3" y="71.4">GND</text>
<text x="166.8" y="68.8" transform="rotate(-90 166.8 68.8)">GND</text>
<text x="213.2" y="71.4">LED</text>
<text x="124.4" y="74">GND</text>
<text x="213.2" y="74">T_SWO</text>
<text x="213.2" y="76.5">USB_N</text>
<text x="88.9" y="81.6" transform="rotate(-90 88.9 81.6)">+5V</text>
<text x="169.2" y="80.8">+3V3</text>
<text x="213.2" y="79">USB_P</text>
<text x="213.2" y="81.6">S_DIO</text>
<text x="78.7" y="89.2" transform="rotate(-90 78.7 89.2)">+3V3</text>
<text x="169.3" y="89.1" transform="rotate(-90 169.3 89.1)">GND</text>
<text x="213.2" y="86.7">RENUM</text>
<text x="213.2" y="84.1">S_CLK</text>
<text x="84.5" y="93.3">T1</text>
<text x="89.9" y="90.5" transform="rotate(-90 89.9 90.5)">R9</text>
<text x="94.7" y="90.5" transform="rotate(-90 94.7 90.5)">10k</text>
<text x="98.7" y="92.8">100</text>
<text x="108.1" y="95.2">RENUM</text>
<text x="134.5" y="91.4">Note: you need an STM32</text>
<text x="134.5" y="94">with 128 kB of flash, so</text>
<text x="213.2" y="91.7">T_RST</text>
<text x="74.2" y="96.8">BC847</text>
<text x="98.5" y="97.5">R10</text>
<text x="134.5" y="96.7">STM32F103CB for the</text>
<text x="134.5" y="99.4">VCP funcionality!</text>
<text x="225.9" y="99.4" transform="rotate(-90 225.9 99.4)">GND</text>
<text x="60.9" y="104.4">USB_VCC</text>
<text x="89.9" y="105.7" transform="rotate(-90 89.9 105.7)">R8</text>
<text x="94.7" y="105.7" transform="rotate(-90 94.7 105.7)">36k</text>
<text x="169.2" y="103.7">+3V3</text>
<text x="63.5" y="108.5">D2</text>
<text x="79.7" y="110.8" transform="rotate(-90 79.7 110.8)">R7</text>
<text x="84.5" y="110.8" transform="rotate(-90 84.5 110.8)">1k5</text>
<text x="156.4" y="109.1">C5</text>
<text x="93.9" y="114.6">USB_N</text>
<text x="93.9" y="117.1">USB_P</text>
<text x="156.4" y="114.2">100n</text>
<text x="170.1" y="117.1">GND</text>
<text x="63.5" y="124.2">PRTR5V</text>
<text x="132.8" y="124.2" transform="rotate(-90 132.8 124.2)">+3V3</text>
<text x="152.3" y="122.2">GND</text>
<text x="213.2" y="124.8">T_CLK</text>
<text x="225.5" y="125.5">R11</text>
<text x="225.7" y="120.7">100</text>
<text x="236.1" y="127.3">T_DIO</text>
<text x="88.9" y="132.4">GND</text>
<text x="133.5" y="134.5">C1</text>
<text x="141.1" y="134.5">C2</text>
<text x="148.8" y="134.5">C3</text>
<text x="156.4" y="134.5">C4</text>
<text x="166.5" y="134.5">C11</text>
<text x="215.6" y="133.4">10k</text>
<text x="221.7" y="133.1">R3</text>
<text x="63.5" y="140" transform="rotate(-90 63.5 140)">+5V</text>
<text x="73.6" y="142.5">IC1</text>
<text x="133.5" y="139.6">100n</text>
<text x="141.1" y="139.6">100n</text>
<text x="148.8" y="139.6">100n</text>
<text x="156.4" y="139.6">100n</text>
<text x="166.5" y="139.6">4.7u</text>
<text x="215.6" y="141">10k</text>
<text x="221.7" y="140.7">R4</text>
<text x="236.1" y="140" transform="rotate(-90 236.1 140)">GND</text>
<text x="62.4" y="147.2">C10</text>
<text x="96.4" y="145" transform="rotate(-90 96.4 145)">+3V3</text>
<text x="220.9" y="146.3">XT1</text>
<text x="62.4" y="152.3">4.7u</text>
<text x="73.6" y="155.2">AP2112K</text>
<text x="129.5" y="150.1">GND</text>
<text x="58.4" y="160.3">GND</text>
<text x="93.9" y="157.7">GND</text>
<text x="228.5" y="157.7">CSTNE8M00</text>
<text x="223.4" y="165.4">GND</text>
<text x="78.7" y="173">IC4</text>
<text x="154.9" y="169.7">GND</text>
<text x="57.7" y="177.7">C14</text>
<text x="60.9" y="175.5" transform="rotate(-90 60.9 175.5)">+5V</text>
<text x="108.5" y="177.7">C15</text>
<text x="121.6" y="178.8">blm</text>
<text x="123.1" y="174">L1</text>
<text x="127.6" y="177.7">C8</text>
<text x="137.1" y="178.1">T_CLK</text>
<text x="151" y="179.1">R14</text>
<text x="202" y="176.3">LED1</text>
<text x="203" y="174.1">blue</text>
<text x="217" y="176.5">1k</text>
<text x="50.8" y="182.8">10uF 25V</text>
<text x="101.6" y="182.8">10uF 25V</text>
<text x="119.3" y="182.8">10uF 25V</text>
<text x="137.1" y="180.6">T_DIO</text>
<text x="137.1" y="185.7">T_TX</text>
<text x="137.1" y="183.1">T_RX</text>
<text x="151" y="181.7">R17</text>
<text x="151" y="184.2">R18</text>
<text x="194.5" y="182.4">+3V3</text>
<text x="215.3" y="181.4">R12</text>
<text x="217" y="184.2">1k</text>
<text x="223.4" y="185.7">LED</text>
<text x="61" y="188.2">GND</text>
<text x="78.7" y="190.8">MT9700</text>
<text x="97.5" y="189.5" transform="rotate(-90 97.5 189.5)">R20</text>
<text x="102.3" y="189.5" transform="rotate(-90 102.3 189.5)">5.1k</text>
<text x="111.8" y="188.2">GND</text>
<text x="129.5" y="188.2">GND</text>
<text x="151" y="189">22</text>
<text x="151" y="186.7">R19</text>
<text x="195.5" y="190.8">GND</text>
<text x="201" y="191.4">red</text>
<text x="201" y="189.2">LED2</text>
<text x="215.3" y="189">R13</text>
<text x="68.6" y="193.3">GND</text>
<text x="96.5" y="195.8">GND</text>
<text x="180.3" y="193.3">GND</text>
</g>
<text font-size="2.5" fill="#800000" x="192.9" y="96.8" transform="rotate(-90 192.9 96.8)">STM32F103C8T6</text>
<g font-size="2.1" fill="#808080">
<text x="70.3" y="38.1">B12</text>
<text x="71.4" y="40.6">B9</text>
<text x="78.5" y="41.7">BVCC2</text>
<text x="78.5" y="39.2">BGND2</text>
<text x="87.5" y="39.2">AGND1</text>
<text x="87.9" y="41.7">AVCC1</text>
<text x="98.8" y="40.6">A4</text>
<text x="98.8" y="38.1">A1</text>
<text x="71.4" y="45.7">B7</text>
<text x="71.4" y="43.1">B8</text>
<text x="78.5" y="46.8">BD-</text>
<text x="78.5" y="44.2">BSBV2</text>
<text x="89.2" y="44.2">ACC1</text>
<text x="89.9" y="46.8">AD+</text>
<text x="98.8" y="45.7">A6</text>
<text x="98.8" y="43.1">A5</text>
<text x="71.4" y="50.8">B6</text>
<text x="71.4" y="53.3">B5</text>
<text x="78.5" y="51.9">BD+</text>
<text x="90.6" y="51.9">AD-</text>
<text x="91.5" y="49.3">SH</text>
<text x="98.8" y="53.3">A8</text>
<text x="98.8" y="50.8">A7</text>
<text x="98.8" y="48.2">SH1*4</text>
<text x="182.6" y="49.3">VDD24</text>
<text x="182.6" y="51.9">VDD36</text>
<text x="202.2" y="49.3">PA0</text>
<text x="202.2" y="51.9">PA1</text>
<text x="71.4" y="55.8">B4</text>
<text x="71.4" y="58.4">B1</text>
<text x="78.5" y="54.4">BCC2</text>
<text x="78.5" y="56.9">BVCC1</text>
<text x="78.5" y="59.5">BGND1</text>
<text x="87.5" y="59.5">AGND2</text>
<text x="87.9" y="56.9">AVCC2</text>
<text x="88" y="54.4">ASBV1</text>
<text x="98.8" y="58.4">A12</text>
<text x="98.8" y="55.8">A9</text>
<text x="182.6" y="54.4">VDD48</text>
<text x="202.2" y="54.4">PA2</text>
<text x="202.2" y="56.9">PA3</text>
<text x="202.2" y="59.5">PA4</text>
<text x="182.6" y="64.6">VSS23</text>
<text x="202.2" y="62">PA5</text>
<text x="202.2" y="64.6">PA6</text>
<text x="182.6" y="67.1">VSS35</text>
<text x="182.6" y="69.6">VSS47</text>
<text x="202.2" y="67.1">PA7</text>
<text x="202.2" y="69.6">PA8</text>
<text x="182.6" y="77.3">VDDA</text>
<text x="201.1" y="74.7">PA10</text>
<text x="201.1" y="77.3">PA11</text>
<text x="202.2" y="72.2">PA9</text>
<text x="201.1" y="79.8">PA12</text>
<text x="201.1" y="82.3">PA13</text>
<text x="182.6" y="87.4">VSSA</text>
<text x="201.1" y="84.9">PA14</text>
<text x="201.1" y="87.4">PA15</text>
<text x="202.3" y="92.5">PB0</text>
<text x="202.3" y="95">PB1</text>
<text x="182.6" y="100.1">VBAT</text>
<text x="202.3" y="97.6">PB2</text>
<text x="202.3" y="100.1">PB3</text>
<text x="182.6" y="105.2">NRST</text>
<text x="202.3" y="102.7">PB4</text>
<text x="202.3" y="105.2">PB5</text>
<text x="202.3" y="107.7">PB6</text>
<text x="60.5" y="109.1" transform="rotate(-90 60.5 109.1)">4</text>
<text x="182.6" y="110.3">BOOT0</text>
<text x="202.3" y="110.3">PB7</text>
<text x="202.3" y="112.8">PB8</text>
<text x="74" y="116.8">2</text>
<text x="74" y="114.2">3</text>
<text x="201.1" y="117.9">PB10</text>
<text x="202.3" y="115.4">PB9</text>
<text x="60.5" y="123.7" transform="rotate(-90 60.5 123.7)">1</text>
<text x="201.1" y="120.4">PB11</text>
<text x="201.1" y="123">PB12</text>
<text x="201.1" y="125.5">PB13</text>
<text x="201.1" y="128.1">PB14</text>
<text x="201.1" y="130.6">PB15</text>
<text x="201.1" y="135.7">PC13</text>
<text x="201.1" y="138.2">PC14</text>
<text x="201.1" y="140.8">PC15</text>
<text x="70.1" y="144.7">1</text>
<text x="70.1" y="149.8">3</text>
<text x="75.9" y="145.8">VIN</text>
<text x="81.1" y="145.8">VOUT</text>
<text x="91.2" y="149.8">2</text>
<text x="91.2" y="144.7">5</text>
<text x="202.1" y="145.8">PD0</text>
<text x="202.1" y="148.3">PD1</text>
<text x="219.4" y="149.8">1</text>
<text x="231.4" y="149.8">3</text>
<text x="75.9" y="150.9">EN</text>
<text x="82.3" y="150.9">GND</text>
<text x="225.6" y="156.7" transform="rotate(-90 225.6 156.7)">2</text>
<text x="161.5" y="172.6">1</text>
<text x="167.3" y="173.7">1</text>
<text x="75.2" y="175.2">5</text>
<text x="81" y="176.3">VIN</text>
<text x="86.2" y="176.3">VOUT</text>
<text x="96.3" y="175.2">1</text>
<text x="161.5" y="177.7">3</text>
<text x="161.5" y="175.2">2</text>
<text x="167.3" y="178.8">3</text>
<text x="167.3" y="176.3">2</text>
<text x="75.2" y="180.3">4</text>
<text x="75.2" y="185.3">2</text>
<text x="81" y="181.4">EN</text>
<text x="86.7" y="181.4">RSET</text>
<text x="96.3" y="180.3">3</text>
<text x="161.5" y="180.3">4</text>
<text x="161.5" y="182.8">5</text>
<text x="161.5" y="185.3">6</text>
<text x="167.3" y="181.4">4</text>
<text x="167.3" y="183.9">5 SH1</text>
<text x="177.5" y="185.3">SH1</text>
<text x="177.5" y="182.8">SH2</text>
<text x="81" y="186.4">GND</text>
<text x="167.3" y="186.4">6</text>
<text x="170.2" y="186.4">SH</text>
</g>
</svg>
